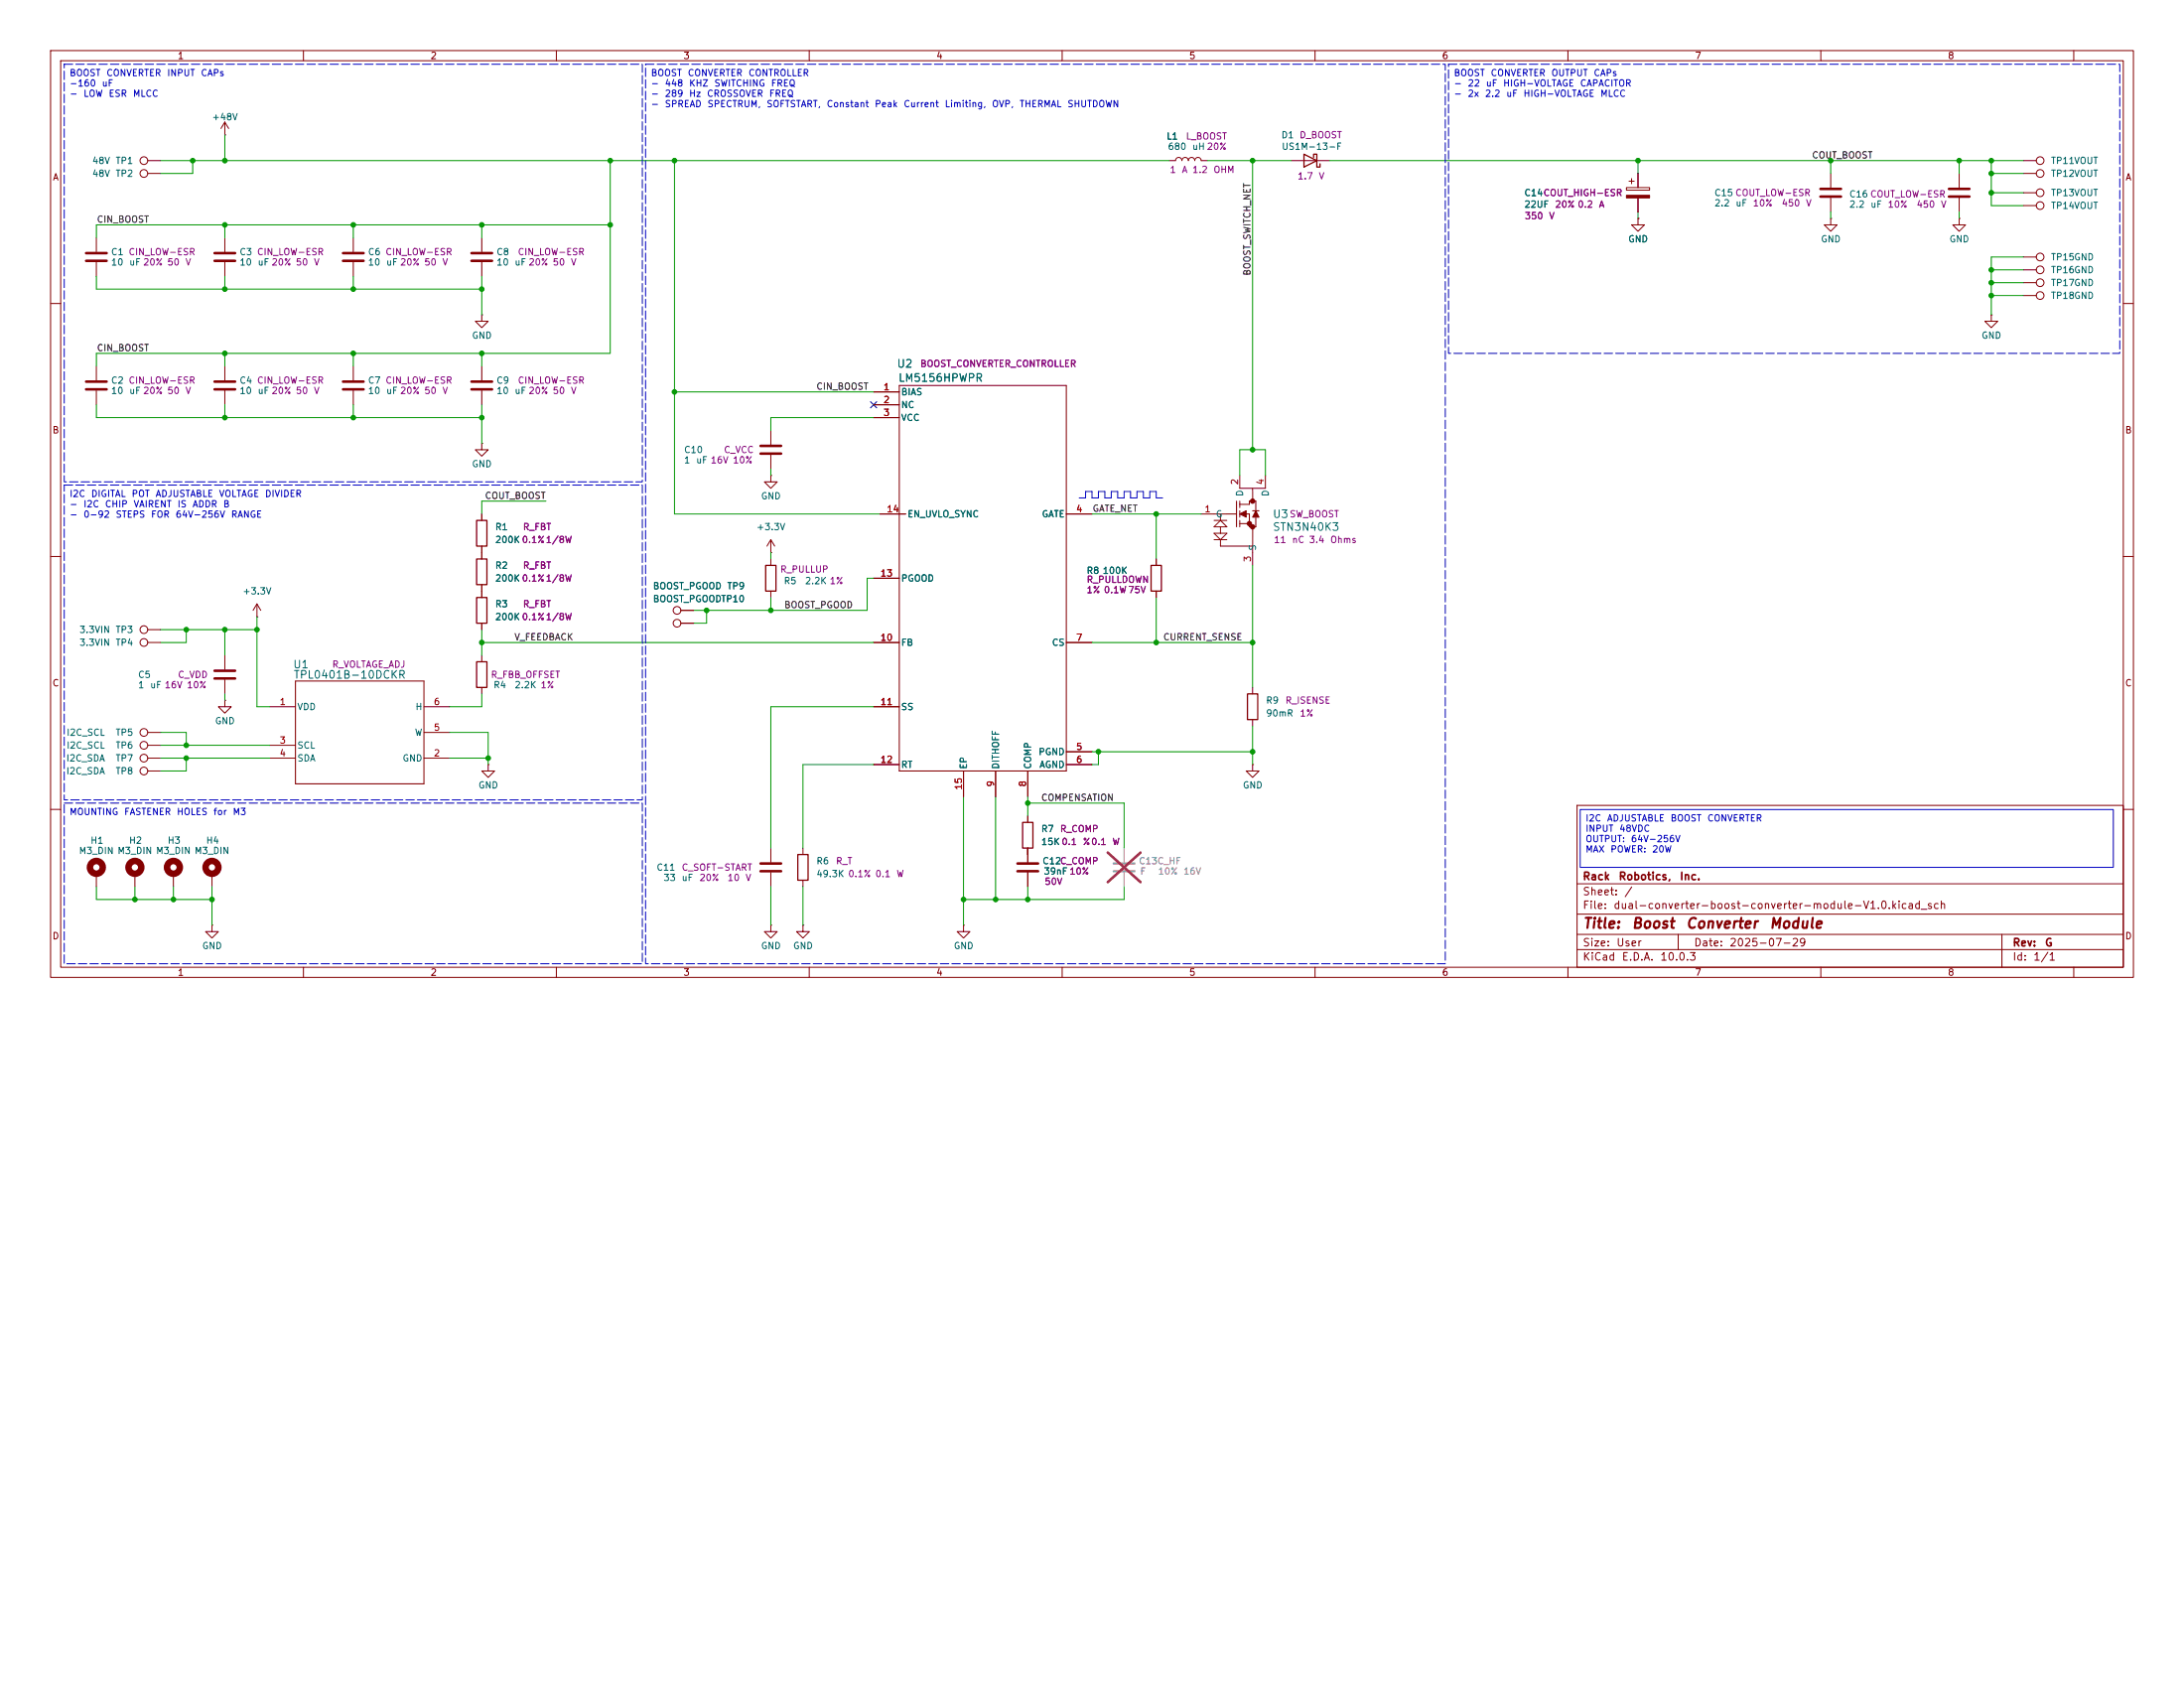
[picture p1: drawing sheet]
<svg xmlns="http://www.w3.org/2000/svg" width="279mm" height="216mm" viewBox="0 0 279 216" stroke-linecap="round" stroke-linejoin="round" font-family="sans-serif">
<g fill="none" stroke="#840000" stroke-width=".13">
<path d="M6.5 6.5h266.4v118.5h-266.4zM7.8 7.8h263.8v115.9h-263.8zM28.8 17.3h.1M28.8 15.6v1.7M28.8 15.6l-.5 .8M28.8 15.6l.5 .8M38.8 6.5v1.3M71.2 6.5v1.3M103.5 6.5v1.3M135.9 6.5v1.3M168.2 6.5v1.3M200.6 6.5v1.3"/>
<path d="M232.9 6.5v1.3M265.3 6.5v1.3M6.5 38.8h1.3M12.3 30.4v1.8M12.3 33.5v1.8M18.9 20.5h1.6M18.9 22.2h1.6M28.8 30.4v1.8M28.8 33.5v1.8M45.2 30.4v1.8M45.2 33.5v1.8M61.6 30.4v1.8"/>
<path d="M61.6 33.5v1.8M149.6 20.5h.8a.41 .41 0 0 1 .4-.4 .41 .41 0 0 1 .4 .4 .41 .41 0 0 1 .4-.4 .41 .41 0 0 1 .4 .4 .41 .41 0 0 1 .5-.4 .41 .41 0 0 1 .3 .4 .41 .41 0 0 1 .5-.4 .41 .41 0 0 1 .4 .4h.8M165.2 20.5h4.9M208.1 24h2.9v.3h-2.9zM208.4 23.2h.7M208.7 22.8v.7M209.5 27.9v.9h.9l-.9 .8-.8-.8h.8M209.5 27.9h.1M209.5 22.2v1.8M209.5 25.3v1.8M234.2 27.9v.9h.8l-.8 .8-.8-.8h.8M234.2 27.9h.1"/>
<path d="M234.2 22.2v1.8M234.2 25.3v1.8M250.6 27.9v.9h.9l-.9 .8-.8-.8h.8M250.6 27.9h.1M250.6 22.2v1.8M250.6 25.3v1.8M258.9 34.5h1.6M258.9 32.9h1.6M258.9 26.3h1.6M258.9 24.7h1.6M258.9 20.5h1.6M258.9 22.2h1.6"/>
<path d="M258.9 36.2h1.6M258.9 37.8h1.6M271.6 38.8h1.3M12.3 46.8v1.8M12.3 50v1.8M28.8 46.8v1.8M28.8 50v1.8M45.2 46.8v1.8M45.2 50v1.8M61.6 56.7v.8h.9l-.9 .8-.8-.8h.8M61.6 56.7h.1M61.6 40.3v.8h.9l-.9 .8-.8-.8h.8"/>
<path d="M61.6 40.3h.1M61.6 46.8v1.8M61.6 50v1.8M98.6 55.1v1.8M98.6 58.2v1.8M111.8 50.1h3.2M111.8 51.8h3.2M111.8 53.4h3.2M115 49.3h21.4v49.3h-21.4zM254.7 40.3v.8h.9l-.9 .8-.8-.8h.8M254.7 40.3h.1M6.5 71.2h1.3"/>
<path d="M32.9 78.9h.1M32.9 77.2l-.5 .9M32.9 77.2l.5 .9M32.9 77.2v1.7M61.6 65.7v.9M61.6 69.9v1.6M61.6 74.8v1.6M61.6 79.7v.8M87.1 78.1h1.7M87.1 79.7h1.7M98.6 60.8v.8h.8l-.8 .9-.8-.9h.8M98.6 60.8h.1"/>
<path d="M98.6 70.7h.1M98.6 69v1.7M98.6 71.5v.8M98.6 75.6v.8M98.6 69l-.5 .9M98.6 69l.5 .9M111.8 74h3.2M112.6 65.7h3.3M136.4 65.7h3.3M147.9 71.5v.8M147.9 75.6v.8M153.7 65.7h4.5"/>
<path d="M155.3 67.4l.8-.8 .9 .8zM155.3 69h1.7M155.3 66.6h1.7M155.3 68.2h1.7l-.9 .8zM156.1 65.7v.9M156.1 67.4v.8M156.1 69v.9h4.1M158.2 64.1v3.3M158.6 60.8v1.7h3.3v-1.7M158.6 64.5h1.2v-.4h.9v1.2M158.6 64.1v.8M158.6 65.3v.9"/>
<path d="M158.6 66.6v.8M158.6 67h1.2M159.4 65.7h.4v1.7h.9v-1.2M160.2 62.5l.1 1.6M160.2 65.3h.9M160.3 67.4l-.1 4.9M271.6 71.2h1.3M18.9 80.5h1.6M18.9 97h1.6M18.9 95.3h1.6M18.9 93.7h1.6M18.9 98.6h1.6"/>
<path d="M18.9 82.2h1.6M28.8 89.6v.8h.8l-.8 .8-.9-.8h.9M28.8 89.6h.1M28.8 83.8v1.8M28.8 86.9v1.9M34.5 90.4h3.3M34.5 97h3.3M34.5 95.3h3.3M37.8 87.1h16.4v13.2h-16.4zM54.2 90.4h3.3M54.2 97h3.3M54.2 93.7h3.3"/>
<path d="M61.6 83.8v.8M61.6 87.9v.9M62.5 97.8v.8h.8l-.8 .8-.9-.8h.9M62.5 97.8h.1M111.8 90.4h3.2M111.8 82.2h3.2M111.8 97.8h3.2M123.3 98.6v3.3M127.4 98.6v3.3M131.5 98.6v3.3M136.4 82.2h3.3M136.4 96.1h3.3"/>
<path d="M136.4 97.8h3.3M160.2 97.8v.8h.9l-.9 .8-.8-.8h.8M160.2 97.8h.1M160.2 87.9v.9M160.2 92v.9M6.5 103.5h1.3M12.3 111.8v1.6M17.3 111.8v1.6M22.2 111.8v1.6M27.1 118.3v.9h.8l-.8 .8-.8-.8h.8M27.1 118.3h.1M27.1 111.8v1.6"/>
<path d="M98.6 118.3v.9h.8l-.8 .8-.8-.8h.8M98.6 118.3h.1M98.6 108.5v1.8M98.6 111.6v1.8M102.7 118.3v.9h.8l-.8 .8-.8-.8h.8M102.7 118.3h.1M102.7 108.5v.8M102.7 112.6v.8M123.3 118.3v.9h.8l-.8 .8-.9-.8h.9M123.3 118.3h.1M131.5 104.4v.8M131.5 108.5v1.8"/>
<path d="M131.5 111.6v1.8M201.8 103h69.8v20.7h-69.8zM201.8 119.5h69.8M201.8 116.9h69.8M201.8 113h69.8M214.7 119.5v2M256.1 119.5v4.2M271.6 103.5h1.3M38.8 123.7v1.3M71.2 123.7v1.3M103.5 123.7v1.3M135.9 123.7v1.3"/>
<path d="M168.2 123.7v1.3M200.6 123.7v1.3M201.8 121.5h69.8M232.9 123.7v1.3M265.3 123.7v1.3"/>
<circle cx="18.4" cy="22.2" r=".49"/>
<circle cx="18.4" cy="20.5" r=".49"/>
<circle cx="261" cy="22.2" r=".49"/>
<circle cx="261" cy="32.9" r=".49"/>
<circle cx="261" cy="36.2" r=".49"/>
<circle cx="261" cy="24.7" r=".49"/>
<circle cx="261" cy="34.5" r=".49"/>
<circle cx="261" cy="20.5" r=".49"/>
<circle cx="261" cy="37.8" r=".49"/>
<circle cx="261" cy="26.3" r=".49"/>
<circle cx="86.6" cy="78.1" r=".49"/>
<circle cx="86.6" cy="79.7" r=".49"/>
<circle cx="18.4" cy="80.5" r=".49"/>
<circle cx="18.4" cy="95.3" r=".49"/>
<circle cx="18.4" cy="98.6" r=".49"/>
<circle cx="18.4" cy="97" r=".49"/>
<circle cx="18.4" cy="82.2" r=".49"/>
<circle cx="18.4" cy="93.7" r=".49"/>
</g>
<path d="M166.8 19.7l1.7 .8-1.7 .9zM168.1 20.1v-.4h.4v1.7h.4v-.4M61 66.6h1.3v3.3h-1.3zM61 71.5h1.3v3.3h-1.3zM61 76.4h1.3v3.3h-1.3zM98 72.3h1.3v3.3h-1.3zM147.3 72.3h1.3v3.3h-1.3zM61 84.6h1.3v3.3h-1.3zM159.6 88.8h1.3v3.2h-1.3zM102.1 109.3h1.3v3.3h-1.3zM130.8 105.2h1.3v3.3h-1.3z" fill="none" stroke="#840000" stroke-width=".16"/>
<g fill="none" stroke="#840000" stroke-width=".33">
<path d="M11 32.4h2.6M11 33.4h2.6M27.4 32.4h2.7M27.4 33.4h2.7M43.9 32.4h2.6M43.9 33.4h2.6M60.3 32.4h2.6M60.3 33.4h2.6M232.9 24.2h2.6M232.9 25.1h2.6M249.3 24.2h2.7M249.3 25.1h2.7"/>
<path d="M11 48.8h2.6M11 49.8h2.6M27.4 48.8h2.7M27.4 49.8h2.7M43.9 48.8h2.6M43.9 49.8h2.6M60.3 48.8h2.6M60.3 49.8h2.6M97.3 57h2.6M97.3 58h2.6M27.4 85.8h2.7M27.4 86.8h2.7"/>
<path d="M97.3 110.4h2.6M97.3 111.4h2.6M130.2 110.4h2.6M130.2 111.4h2.6"/>
</g>
<g fill="none" stroke="#840000" stroke-width=".82">
<circle cx="12.3" cy="110.9" r=".82"/>
<circle cx="17.3" cy="110.9" r=".82"/>
<circle cx="22.2" cy="110.9" r=".82"/>
<circle cx="27.1" cy="110.9" r=".82"/>
</g>
<g fill="#840000" stroke="#840000" stroke-width=".13">
<path d="M208.1 25h2.9v.3h-2.9z"/>
<path d="M158.6 65.7l.8-.4v.9z"/>
<path d="M160.7 65.3l.4 .9h-.9z"/>
</g>
<path d="M142.5 110.4h2.6M142.5 111.4h2.6" fill="none" stroke="#a1a1a1" stroke-width=".33"/>
<path d="M143.8 108.5v1.8M143.8 111.6v1.8" fill="none" stroke="#a1a1a1" stroke-width=".13"/>
<path d="M141.7 109l4.2 3.8M145.9 109l-4.2 3.8" fill="none" stroke="#e12e31" stroke-width=".3"/>
<g fill="#840000" stroke="#840000" stroke-width=".33">
<circle cx="159.8" cy="67" r=".18"/>
<circle cx="160.2" cy="64.1" r=".18"/>
<circle cx="160.2" cy="67.4" r=".18"/>
</g>
<path d="M138.1 63.7h.8v-.8h.8v.8h.8v-.8h.8v.8h.9v-.8h.8v.8h.8v-.8h.8v.8h.9v-.8h.8v.8h.8v-.8h.8v.8h.8M202.2 103.5h68.2v7.4h-68.2z" fill="none" stroke="#0000c2" stroke-width=".13"/>
<g fill="none" stroke="#009600" stroke-width=".13">
<path d="M28.8 17.3v3.2M12.3 35.3v1.7h49.3M20.5 20.5h129.1M24.7 20.5v1.7h-4.2M28.8 28.8v1.6M28.8 35.3v1.7M45.2 28.8v1.6M45.2 35.3v1.7M61.6 28.8v1.6M61.6 35.3v5M78.1 28.8h-65.8v1.6M78.1 20.5v24.7h-65.8v1.6"/>
<path d="M86.3 20.5v45.2h26.3M154.5 20.5h10.7M160.2 20.5v37M170.1 20.5h88.8M209.5 20.5v1.7M209.5 27.1v.8M234.2 20.5v1.7M234.2 27.1v.8M250.6 20.5v1.7M250.6 27.1v.8M254.7 20.5v5.8h4.2M254.7 22.2h4.2"/>
<path d="M254.7 24.7h4.2M254.7 36.2h4.2M254.7 37.8h4.2M254.7 34.5h4.2M258.9 32.9h-4.2v7.4M12.3 51.8v1.6h49.3M28.8 45.2v1.6M28.8 51.8v1.6M45.2 45.2v1.6M45.2 51.8v1.6M61.6 45.2v1.6M61.6 51.8v4.9"/>
<path d="M86.3 50.1h25.5M98.6 60v.8M111.8 53.4h-13.2v1.7M32.9 78.9v11.5h1.6M69.8 64.1h-8.2v1.6M90.4 78.1v1.6h-1.6M98.6 70.7v.8M98.6 76.4v1.7M111.8 74h-.9v4.1h-22.1M139.7 65.7h14M147.9 65.7v5.8M147.9 76.4v5.8"/>
<path d="M158.6 60.8v-3.3h3.3v3.3M160.2 72.3v15.6M20.5 95.3h14M20.5 93.7h3.3v1.6M20.5 97h14M20.5 80.5h12.4M23.8 80.5v1.7h-3.3M23.8 97v1.6h-3.3M28.8 80.5v3.3M28.8 88.8v.8M57.5 93.7h5v4.1M57.5 97h5"/>
<path d="M61.6 82.2h50.2M61.6 88.8v1.6h-4.1M61.6 80.5v3.3M111.8 97.8h-9.1v10.7M111.8 90.4h-13.2v18.1M139.7 96.1h20.5M139.7 82.2h20.5M140.5 96.1v1.7h-.8M160.2 92.9v4.9M12.3 113.4v1.6h14.8M17.3 113.4v1.6M22.2 113.4v1.6"/>
<path d="M27.1 113.4v4.9M98.6 113.4v4.9M102.7 113.4v4.9M123.3 101.9v16.4M127.4 101.9v13.1M131.5 102.7h12.3v5.8M131.5 101.9v2.5M131.5 108.5v.8M131.5 113.4v1.6M143.8 113.4v1.6h-20.5"/>
</g>
<path d="M111.4 51.4l.8 .8M112.2 51.4l-.8 .8" fill="none" stroke="#000084" stroke-width=".13"/>
<path d="M8.2 8.2h74v53.4h-74zM82.6 8.2h102.3v115.1h-102.3zM185.3 8.2h85.9v37h-85.9zM8.2 62h74v40.3h-74zM8.2 102.7h74v20.6h-74z" fill="none" stroke="#0000c2" stroke-width=".13" stroke-dasharray="1.1 .4"/>
<g fill="#009600" stroke="#009600" stroke-width=".13">
<circle cx="62.5" cy="97" r=".3"/>
<circle cx="23.8" cy="97" r=".3"/>
<circle cx="23.8" cy="95.3" r=".3"/>
<circle cx="24.7" cy="20.5" r=".3"/>
<circle cx="45.2" cy="37" r=".3"/>
<circle cx="28.8" cy="37" r=".3"/>
<circle cx="28.8" cy="20.5" r=".3"/>
<circle cx="45.2" cy="45.2" r=".3"/>
<circle cx="28.8" cy="45.2" r=".3"/>
<circle cx="45.2" cy="28.8" r=".3"/>
<circle cx="28.8" cy="28.8" r=".3"/>
<circle cx="32.9" cy="80.5" r=".3"/>
<circle cx="28.8" cy="53.4" r=".3"/>
<circle cx="61.6" cy="82.2" r=".3"/>
<circle cx="23.8" cy="80.5" r=".3"/>
<circle cx="45.2" cy="53.4" r=".3"/>
<circle cx="28.8" cy="80.5" r=".3"/>
<circle cx="61.6" cy="53.4" r=".3"/>
<circle cx="61.6" cy="45.2" r=".3"/>
<circle cx="61.6" cy="37" r=".3"/>
<circle cx="78.1" cy="28.8" r=".3"/>
<circle cx="61.6" cy="28.8" r=".3"/>
<circle cx="78.1" cy="20.5" r=".3"/>
<circle cx="98.6" cy="78.1" r=".3"/>
<circle cx="90.4" cy="78.1" r=".3"/>
<circle cx="22.2" cy="115" r=".3"/>
<circle cx="27.1" cy="115" r=".3"/>
<circle cx="17.3" cy="115" r=".3"/>
<circle cx="147.9" cy="82.2" r=".3"/>
<circle cx="160.2" cy="57.5" r=".3"/>
<circle cx="160.2" cy="82.2" r=".3"/>
<circle cx="147.9" cy="65.7" r=".3"/>
<circle cx="254.7" cy="37.8" r=".3"/>
<circle cx="254.7" cy="34.5" r=".3"/>
<circle cx="254.7" cy="36.2" r=".3"/>
<circle cx="234.2" cy="20.5" r=".3"/>
<circle cx="209.5" cy="20.5" r=".3"/>
<circle cx="160.2" cy="20.5" r=".3"/>
<circle cx="86.3" cy="50.1" r=".3"/>
<circle cx="127.4" cy="115" r=".3"/>
<circle cx="123.3" cy="115" r=".3"/>
<circle cx="131.5" cy="115" r=".3"/>
<circle cx="86.3" cy="20.5" r=".3"/>
<circle cx="160.2" cy="96.1" r=".3"/>
<circle cx="140.5" cy="96.1" r=".3"/>
<circle cx="131.5" cy="102.7" r=".3"/>
<circle cx="250.6" cy="20.5" r=".3"/>
<circle cx="254.7" cy="20.5" r=".3"/>
<circle cx="254.7" cy="24.7" r=".3"/>
<circle cx="254.7" cy="22.2" r=".3"/>
</g>
<g font-size="1.3" fill="#840000">
<text x="202.4" y="119.1">Title:</text>
<text x="208.7" y="119.1">Boost</text>
<text x="215.6" y="119.1">Converter</text>
<text x="226.3" y="119.1">Module</text>
</g>
<g font-size="1" fill="#006464">
<text x="114.7" y="47.3">U2</text>
<text x="114.9" y="49.1">LM5156HPWPR</text>
<text x="162.7" y="68.1">STN3N40K3</text>
<text x="162.7" y="66.5">U3</text>
<text x="37.4" y="85.7">U1</text>
<text x="37.5" y="87">TPL0401B-10DCKR</text>
</g>
<g font-size="1" fill="#840000">
<text x="202.4" y="112.8">Rack</text>
<text x="207" y="112.8">Robotics,</text>
<text x="214.8" y="112.8">Inc.</text>
<text x="202.4" y="116.5">File:</text>
<text x="202.4" y="114.8">Sheet:</text>
<text x="206.3" y="116.5">dual-converter-boost-converter-module-V1.0.kicad_sch</text>
<text x="207.7" y="114.8">/</text>
<text x="202.4" y="123.1">KiCad</text>
<text x="202.4" y="121.3">Size:</text>
<text x="206.7" y="121.3">User</text>
<text x="207.4" y="123.1">E.D.A.</text>
<text x="212.3" y="123.1">10.0.3</text>
<text x="216.6" y="121.3">Date:</text>
<text x="221.2" y="121.3">2025-07-29</text>
<text x="257.4" y="121.3">Rev:</text>
<text x="257.4" y="123.1">Id:</text>
<text x="260" y="123.1">1/1</text>
<text x="261.5" y="121.3">G</text>
</g>
<g font-size=".8" fill="#0000c2">
<text x="8.8" y="9.9">BOOST</text>
<text x="8.8" y="11.3">-160</text>
<text x="13" y="11.3">uF</text>
<text x="13.5" y="9.9">CONVERTER</text>
<text x="21.3" y="9.9">INPUT</text>
<text x="25.6" y="9.9">CAPs</text>
<text x="83.2" y="9.9">BOOST</text>
<text x="83.2" y="11.3">-</text>
<text x="85" y="11.3">448</text>
<text x="87.9" y="9.9">CONVERTER</text>
<text x="88.1" y="11.3">KHZ</text>
<text x="91.3" y="11.3">SWITCHING</text>
<text x="95.7" y="9.9">CONTROLLER</text>
<text x="98.6" y="11.3">FREQ</text>
<text x="185.9" y="9.9">BOOST</text>
<text x="185.9" y="11.3">-</text>
<text x="187.7" y="11.3">22</text>
<text x="190" y="11.3">uF</text>
<text x="190.6" y="9.9">CONVERTER</text>
<text x="192.2" y="11.3">HIGH-VOLTAGE</text>
<text x="198.4" y="9.9">OUTPUT</text>
<text x="202.1" y="11.3">CAPACITOR</text>
<text x="203.8" y="9.9">CAPs</text>
<text x="8.8" y="12.6">-</text>
<text x="10.6" y="12.6">LOW</text>
<text x="13.8" y="12.6">ESR</text>
<text x="16.9" y="12.6">MLCC</text>
<text x="83.2" y="12.6">-</text>
<text x="83.2" y="13.9">-</text>
<text x="85" y="12.6">289</text>
<text x="85" y="13.9">SPREAD</text>
<text x="88.1" y="12.6">Hz</text>
<text x="90.4" y="12.6">CROSSOVER</text>
<text x="90.4" y="13.9">SPECTRUM,</text>
<text x="98" y="13.9">SOFTSTART,</text>
<text x="98.3" y="12.6">FREQ</text>
<text x="105.7" y="13.9">Constant</text>
<text x="111.8" y="13.9">Peak</text>
<text x="115.5" y="13.9">Current</text>
<text x="120.8" y="13.9">Limiting,</text>
<text x="126.8" y="13.9">OVP,</text>
<text x="130.4" y="13.9">THERMAL</text>
<text x="136.5" y="13.9">SHUTDOWN</text>
<text x="185.9" y="12.6">-</text>
<text x="187.7" y="12.6">2x</text>
<text x="189.9" y="12.6">2.2</text>
<text x="192.6" y="12.6">uF</text>
<text x="194.8" y="12.6">HIGH-VOLTAGE</text>
<text x="204.7" y="12.6">MLCC</text>
<text x="8.8" y="63.8">I2C</text>
<text x="8.8" y="65.1">-</text>
<text x="10.6" y="65.1">I2C</text>
<text x="11.6" y="63.8">DIGITAL</text>
<text x="13.4" y="65.1">CHIP</text>
<text x="16.8" y="63.8">POT</text>
<text x="17" y="65.1">VAIRENT</text>
<text x="19.8" y="63.8">ADJUSTABLE</text>
<text x="22.6" y="65.1">IS</text>
<text x="24.6" y="65.1">ADDR</text>
<text x="27.9" y="63.8">VOLTAGE</text>
<text x="28.5" y="65.1">B</text>
<text x="33.8" y="63.8">DIVIDER</text>
<text x="8.8" y="66.4">-</text>
<text x="10.6" y="66.4">0-92</text>
<text x="14.7" y="66.4">STEPS</text>
<text x="19.2" y="66.4">FOR</text>
<text x="22.4" y="66.4">64V-256V</text>
<text x="29.5" y="66.4">RANGE</text>
<text x="8.8" y="104.4">MOUNTING</text>
<text x="15.8" y="104.4">FASTENER</text>
<text x="22.6" y="104.4">HOLES</text>
<text x="27.2" y="104.4">for</text>
<text x="29.7" y="104.4">M3</text>
<text x="202.8" y="105.3">I2C</text>
<text x="202.8" y="106.6">INPUT</text>
<text x="202.8" y="107.9">OUTPUT:</text>
<text x="205.5" y="105.3">ADJUSTABLE</text>
<text x="207.1" y="106.6">48VDC</text>
<text x="208.6" y="107.9">64V-256V</text>
<text x="213.6" y="105.3">BOOST</text>
<text x="218.3" y="105.3">CONVERTER</text>
<text x="202.8" y="109.2">MAX</text>
<text x="206" y="109.2">POWER:</text>
<text x="211.3" y="109.2">20W</text>
</g>
<g font-size=".8" fill="#840000">
<text x="22.6" y="7.8">1</text>
<text x="55" y="7.8">2</text>
<text x="87.4" y="7.8">3</text>
<text x="119.7" y="7.8">4</text>
<text x="152.1" y="7.8">5</text>
<text x="184.4" y="7.8">6</text>
<text x="216.8" y="7.8">7</text>
<text x="249.1" y="7.8">8</text>
<text x="6.7" y="23.3">A</text>
<text x="271.9" y="23.3">A</text>
<text x="6.6" y="55.6">B</text>
<text x="271.8" y="55.6">B</text>
<text x="6.6" y="88">C</text>
<text x="271.8" y="88">C</text>
<text x="6.6" y="120.3">D</text>
<text x="22.6" y="125">1</text>
<text x="55" y="125">2</text>
<text x="87.4" y="125">3</text>
<text x="119.7" y="125">4</text>
<text x="152.1" y="125">5</text>
<text x="184.4" y="125">6</text>
<text x="216.8" y="125">7</text>
<text x="249.1" y="125">8</text>
<text x="271.8" y="120.3">D</text>
</g>
<g font-size=".8" fill="#006464">
<text x="27.1" y="15.6">+48V</text>
<text x="163.9" y="17.9">D1</text>
<text x="11.7" y="22.8">48V</text>
<text x="11.7" y="21.2">48V</text>
<text x="14.7" y="22.8">TP2</text>
<text x="14.7" y="21.2">TP1</text>
<text x="149.2" y="18.1">L1</text>
<text x="149.3" y="19.4">680</text>
<text x="152.4" y="19.4">uH20%</text>
<text x="163.9" y="19.4">US1M-13-F</text>
<text x="262.3" y="21.2">TP11VOUT</text>
<text x="262.3" y="22.8">TP12VOUT</text>
<text x="194.9" y="26.8">22UF</text>
<text x="194.9" y="25.3">C14COUT_HIGH-ESR</text>
<text x="219.3" y="25.3">C15 COUT_LOW-ESR</text>
<text x="219.3" y="26.6">2.2</text>
<text x="222" y="26.6">uF</text>
<text x="236.5" y="25.4">C16 COUT_LOW-ESR</text>
<text x="236.5" y="26.8">2.2</text>
<text x="239.2" y="26.8">uF</text>
<text x="262.3" y="26.9">TP14VOUT</text>
<text x="262.3" y="25.3">TP13VOUT</text>
<text x="14.1" y="32.8">C1 CIN_LOW-ESR</text>
<text x="14.1" y="34.2">10</text>
<text x="16.5" y="34.2">uF 20% 50</text>
<text x="30.6" y="32.8">C3 CIN_LOW-ESR</text>
<text x="30.6" y="34.2">10</text>
<text x="32.9" y="34.2">uF 20% 50</text>
<text x="47" y="32.8">C6 CIN_LOW-ESR</text>
<text x="47" y="34.2">10</text>
<text x="49.3" y="34.2">uF 20% 50</text>
<text x="63.4" y="32.8">C8</text>
<text x="63.4" y="34.2">10</text>
<text x="65.8" y="34.2">uF 20% 50</text>
<text x="208.2" y="31.2">GND</text>
<text x="232.9" y="31.2">GND</text>
<text x="249.3" y="31.2">GND</text>
<text x="262.3" y="35.1">TP16GND</text>
<text x="262.3" y="33.5">TP15GND</text>
<text x="262.3" y="36.8">TP17GND</text>
<text x="262.3" y="38.4">TP18GND</text>
<text x="60.3" y="43.5">GND</text>
<text x="253.4" y="43.5">GND</text>
<text x="14.1" y="49.3">C2 CIN_LOW-ESR</text>
<text x="14.1" y="50.6">10</text>
<text x="16.5" y="50.6">uF 20% 50</text>
<text x="30.6" y="49.3">C4 CIN_LOW-ESR</text>
<text x="30.6" y="50.6">10</text>
<text x="32.9" y="50.6">uF 20% 50</text>
<text x="47" y="49.3">C7 CIN_LOW-ESR</text>
<text x="47" y="50.6">10</text>
<text x="49.3" y="50.6">uF 20% 50</text>
<text x="63.4" y="49.3">C9</text>
<text x="63.4" y="50.6">10</text>
<text x="65.8" y="50.6">uF 20% 50</text>
<text x="115.2" y="50.8">BIAS</text>
<text x="115.2" y="52.4">NC</text>
<text x="60.3" y="60">GND</text>
<text x="87.4" y="59.5">1</text>
<text x="87.4" y="58.2">C10</text>
<text x="89" y="59.5">uF 16V 10%</text>
<text x="115.2" y="54">VCC</text>
<text x="97.3" y="64.1">GND</text>
<text x="159.2" y="63.6" transform="rotate(-90 159.2 63.6)">D</text>
<text x="162.5" y="63.6" transform="rotate(-90 162.5 63.6)">D</text>
<text x="63.3" y="68">R1</text>
<text x="63.3" y="69.7">200K0.1%1/8W</text>
<text x="96.7" y="68">+3.3V</text>
<text x="116" y="66.4">EN_UVLO_SYNC</text>
<text x="133.2" y="66.4">GATE</text>
<text x="155.5" y="66.4">G</text>
<text x="160.9" y="70.5" transform="rotate(-90 160.9 70.5)">S</text>
<text x="31" y="76.2">+3.3V</text>
<text x="63.3" y="72.9">R2</text>
<text x="63.3" y="74.6">200K0.1%1/8W</text>
<text x="63.3" y="77.9">R3</text>
<text x="83.5" y="75.6">BOOST_PGOOD</text>
<text x="83.5" y="77.2">BOOST_PGOODTP10</text>
<text x="93" y="75.6">TP9</text>
<text x="100.2" y="74.9">R5</text>
<text x="102.9" y="74.9">2.2K 1%</text>
<text x="115.2" y="74.6">PGOOD</text>
<text x="138.9" y="73.6">R8</text>
<text x="141" y="73.6">100K</text>
<text x="10.1" y="81.2">3.3VIN</text>
<text x="10.1" y="82.8">3.3VIN</text>
<text x="14.7" y="81.2">TP3</text>
<text x="14.7" y="82.8">TP4</text>
<text x="63.3" y="79.5">200K0.1%1/8W</text>
<text x="115.2" y="82.8">FB</text>
<text x="134.5" y="82.8">CS</text>
<text x="17.6" y="86.9">C5</text>
<text x="17.6" y="88.2">1</text>
<text x="19.1" y="88.2">uF 16V 10%</text>
<text x="63.1" y="88.2">R4</text>
<text x="65.8" y="88.2">2.2K 1%</text>
<text x="8.4" y="96">I2C_SCL</text>
<text x="8.4" y="94.3">I2C_SCL</text>
<text x="14.7" y="96">TP6</text>
<text x="14.7" y="94.3">TP5</text>
<text x="27.4" y="92.8">GND</text>
<text x="38" y="91">VDD</text>
<text x="38" y="96">SCL</text>
<text x="53" y="94.3">W</text>
<text x="53.1" y="91">H</text>
<text x="115.2" y="91">SS</text>
<text x="161.9" y="90.2">R9</text>
<text x="161.9" y="91.8">90mR</text>
<text x="8.4" y="97.6">I2C_SDA</text>
<text x="8.4" y="99.2">I2C_SDA</text>
<text x="14.7" y="97.6">TP7</text>
<text x="14.7" y="99.2">TP8</text>
<text x="38" y="97.6">SDA</text>
<text x="51.4" y="97.6">GND</text>
<text x="61.1" y="101">GND</text>
<text x="115.2" y="98.4">RT</text>
<text x="123.9" y="98.4" transform="rotate(-90 123.9 98.4)">EP</text>
<text x="128" y="98.4" transform="rotate(-90 128 98.4)">DITHOFF</text>
<text x="132.1" y="98.4" transform="rotate(-90 132.1 98.4)">COMP</text>
<text x="132.8" y="96.8">PGND</text>
<text x="132.9" y="98.4">AGND</text>
<text x="158.9" y="101">GND</text>
<text x="133.1" y="106.6">R7</text>
<text x="10" y="109.4">M3_DIN M3_DIN M3_DIN M3_DIN</text>
<text x="11.5" y="108.1">H1</text>
<text x="16.4" y="108.1">H2</text>
<text x="21.4" y="108.1">H3</text>
<text x="26.3" y="108.1">H4</text>
<text x="83.9" y="111.6">C11</text>
<text x="84.8" y="112.9">33</text>
<text x="87.1" y="112.9">uF</text>
<text x="104.4" y="110.7">R6</text>
<text x="104.4" y="112.4">49.3K 0.1% 0.1</text>
<text x="133.1" y="108.3">15K0.1</text>
<text x="133.3" y="110.7">C12C_COMP</text>
<text x="133.5" y="112.1">39nF10%</text>
<text x="25.8" y="121.6">GND</text>
<text x="97.3" y="121.6">GND</text>
<text x="101.4" y="121.6">GND</text>
<text x="121.9" y="121.6">GND</text>
</g>
<g font-size=".8" fill="#840084">
<text x="166.2" y="17.9">D_BOOST</text>
<text x="149.6" y="22.3">1</text>
<text x="151.1" y="22.3">A 1.2</text>
<text x="151.6" y="18">L_BOOST</text>
<text x="155.2" y="22.3">OHM</text>
<text x="165.9" y="23.1">1.7</text>
<text x="168.6" y="23.1">V</text>
<text x="195" y="28.2">350</text>
<text x="198.1" y="28.2">V</text>
<text x="198.9" y="26.8">20% 0.2</text>
<text x="204.5" y="26.8">A</text>
<text x="224.2" y="26.6">10%</text>
<text x="227.9" y="26.6">450</text>
<text x="231" y="26.6">V</text>
<text x="241.4" y="26.8">10%</text>
<text x="245.1" y="26.8">450</text>
<text x="248.2" y="26.8">V</text>
<text x="23.7" y="34.2">V</text>
<text x="40.1" y="34.2">V</text>
<text x="56.5" y="34.2">V</text>
<text x="66.2" y="32.8">CIN_LOW-ESR</text>
<text x="73" y="34.2">V</text>
<text x="117.7" y="47.1">BOOST_CONVERTER_CONTROLLER</text>
<text x="23.7" y="50.6">V</text>
<text x="40.1" y="50.6">V</text>
<text x="56.5" y="50.6">V</text>
<text x="66.2" y="49.3">CIN_LOW-ESR</text>
<text x="73" y="50.6">V</text>
<text x="92.5" y="58.2">C_VCC</text>
<text x="66.8" y="68">R_FBT</text>
<text x="162.9" y="69.7">11</text>
<text x="164.9" y="66.4">SW_BOOST</text>
<text x="165.2" y="69.7">nC 3.4</text>
<text x="170.1" y="69.7">Ohms</text>
<text x="66.8" y="72.9">R_FBT</text>
<text x="66.8" y="77.9">R_FBT</text>
<text x="99.7" y="73.4">R_PULLUP</text>
<text x="138.9" y="76.1">1% 0.1W75V</text>
<text x="138.9" y="74.8">R_PULLDOWN</text>
<text x="22.7" y="86.9">C_VDD</text>
<text x="42.4" y="85.6">R_VOLTAGE_ADJ</text>
<text x="62.7" y="86.9">R_FBB_OFFSET</text>
<text x="164.4" y="90.2">R_ISENSE</text>
<text x="166.2" y="91.8">1%</text>
<text x="135.5" y="106.6">R_COMP</text>
<text x="87.1" y="111.6">C_SOFT-START</text>
<text x="89.4" y="112.9">20%</text>
<text x="93" y="112.9">10</text>
<text x="95.3" y="112.9">V</text>
<text x="106.9" y="110.7">R_T</text>
<text x="114.6" y="112.4">W</text>
<text x="133.6" y="113.4">50V</text>
<text x="138.5" y="108.3">%0.1</text>
<text x="142.2" y="108.3">W</text>
</g>
<g font-size=".8" fill="#0f0f0f">
<text x="231.7" y="20.5">COUT_BOOST</text>
<text x="12.3" y="28.7">CIN_BOOST</text>
<text x="160.2" y="35.3" transform="rotate(-90 160.2 35.3)">BOOST_SWITCH_NET</text>
<text x="12.3" y="45.1">CIN_BOOST</text>
<text x="104.4" y="50">CIN_BOOST</text>
<text x="62" y="64">COUT_BOOST</text>
<text x="139.7" y="65.7">GATE_NET</text>
<text x="100.3" y="78">BOOST_PGOOD</text>
<text x="65.7" y="82.1">V_FEEDBACK</text>
<text x="148.7" y="82.1">CURRENT_SENSE</text>
<text x="133.1" y="102.6">COMPENSATION</text>
</g>
<g font-size=".8" fill="#a90000">
<text x="112.9" y="50.1">1</text>
<text x="112.9" y="51.8">2</text>
<text x="112.9" y="53.4">3</text>
<text x="113.4" y="65.7">14</text>
<text x="137.6" y="65.7">4</text>
<text x="154" y="65.7">1</text>
<text x="158.6" y="62.1" transform="rotate(-90 158.6 62.1)">2</text>
<text x="161.9" y="62.1" transform="rotate(-90 161.9 62.1)">4</text>
<text x="160.2" y="72" transform="rotate(-90 160.2 72)">3</text>
<text x="112.6" y="73.9">13</text>
<text x="112.6" y="82.2">10</text>
<text x="137.6" y="82.2">7</text>
<text x="35.7" y="90.4">1</text>
<text x="35.7" y="95.3">3</text>
<text x="55.4" y="93.7">5</text>
<text x="55.4" y="90.4">6</text>
<text x="112.6" y="90.4">11</text>
<text x="35.7" y="97">4</text>
<text x="55.4" y="97">2</text>
<text x="112.6" y="97.8">12</text>
<text x="123.2" y="101.1" transform="rotate(-90 123.2 101.1)">15</text>
<text x="127.4" y="100.7" transform="rotate(-90 127.4 100.7)">9</text>
<text x="131.5" y="100.7" transform="rotate(-90 131.5 100.7)">8</text>
<text x="137.6" y="96.1">5</text>
<text x="137.6" y="97.8">6</text>
</g>
<g font-size=".8" fill="#989898">
<text x="145.6" y="110.7">C13C_HF</text>
<text x="145.8" y="112.1">F</text>
</g>
<g font-size=".8" fill="#a1a1a1">
<text x="148.1" y="112.1">10%</text>
<text x="151.3" y="112.1">16V</text>
</g>
</svg>
